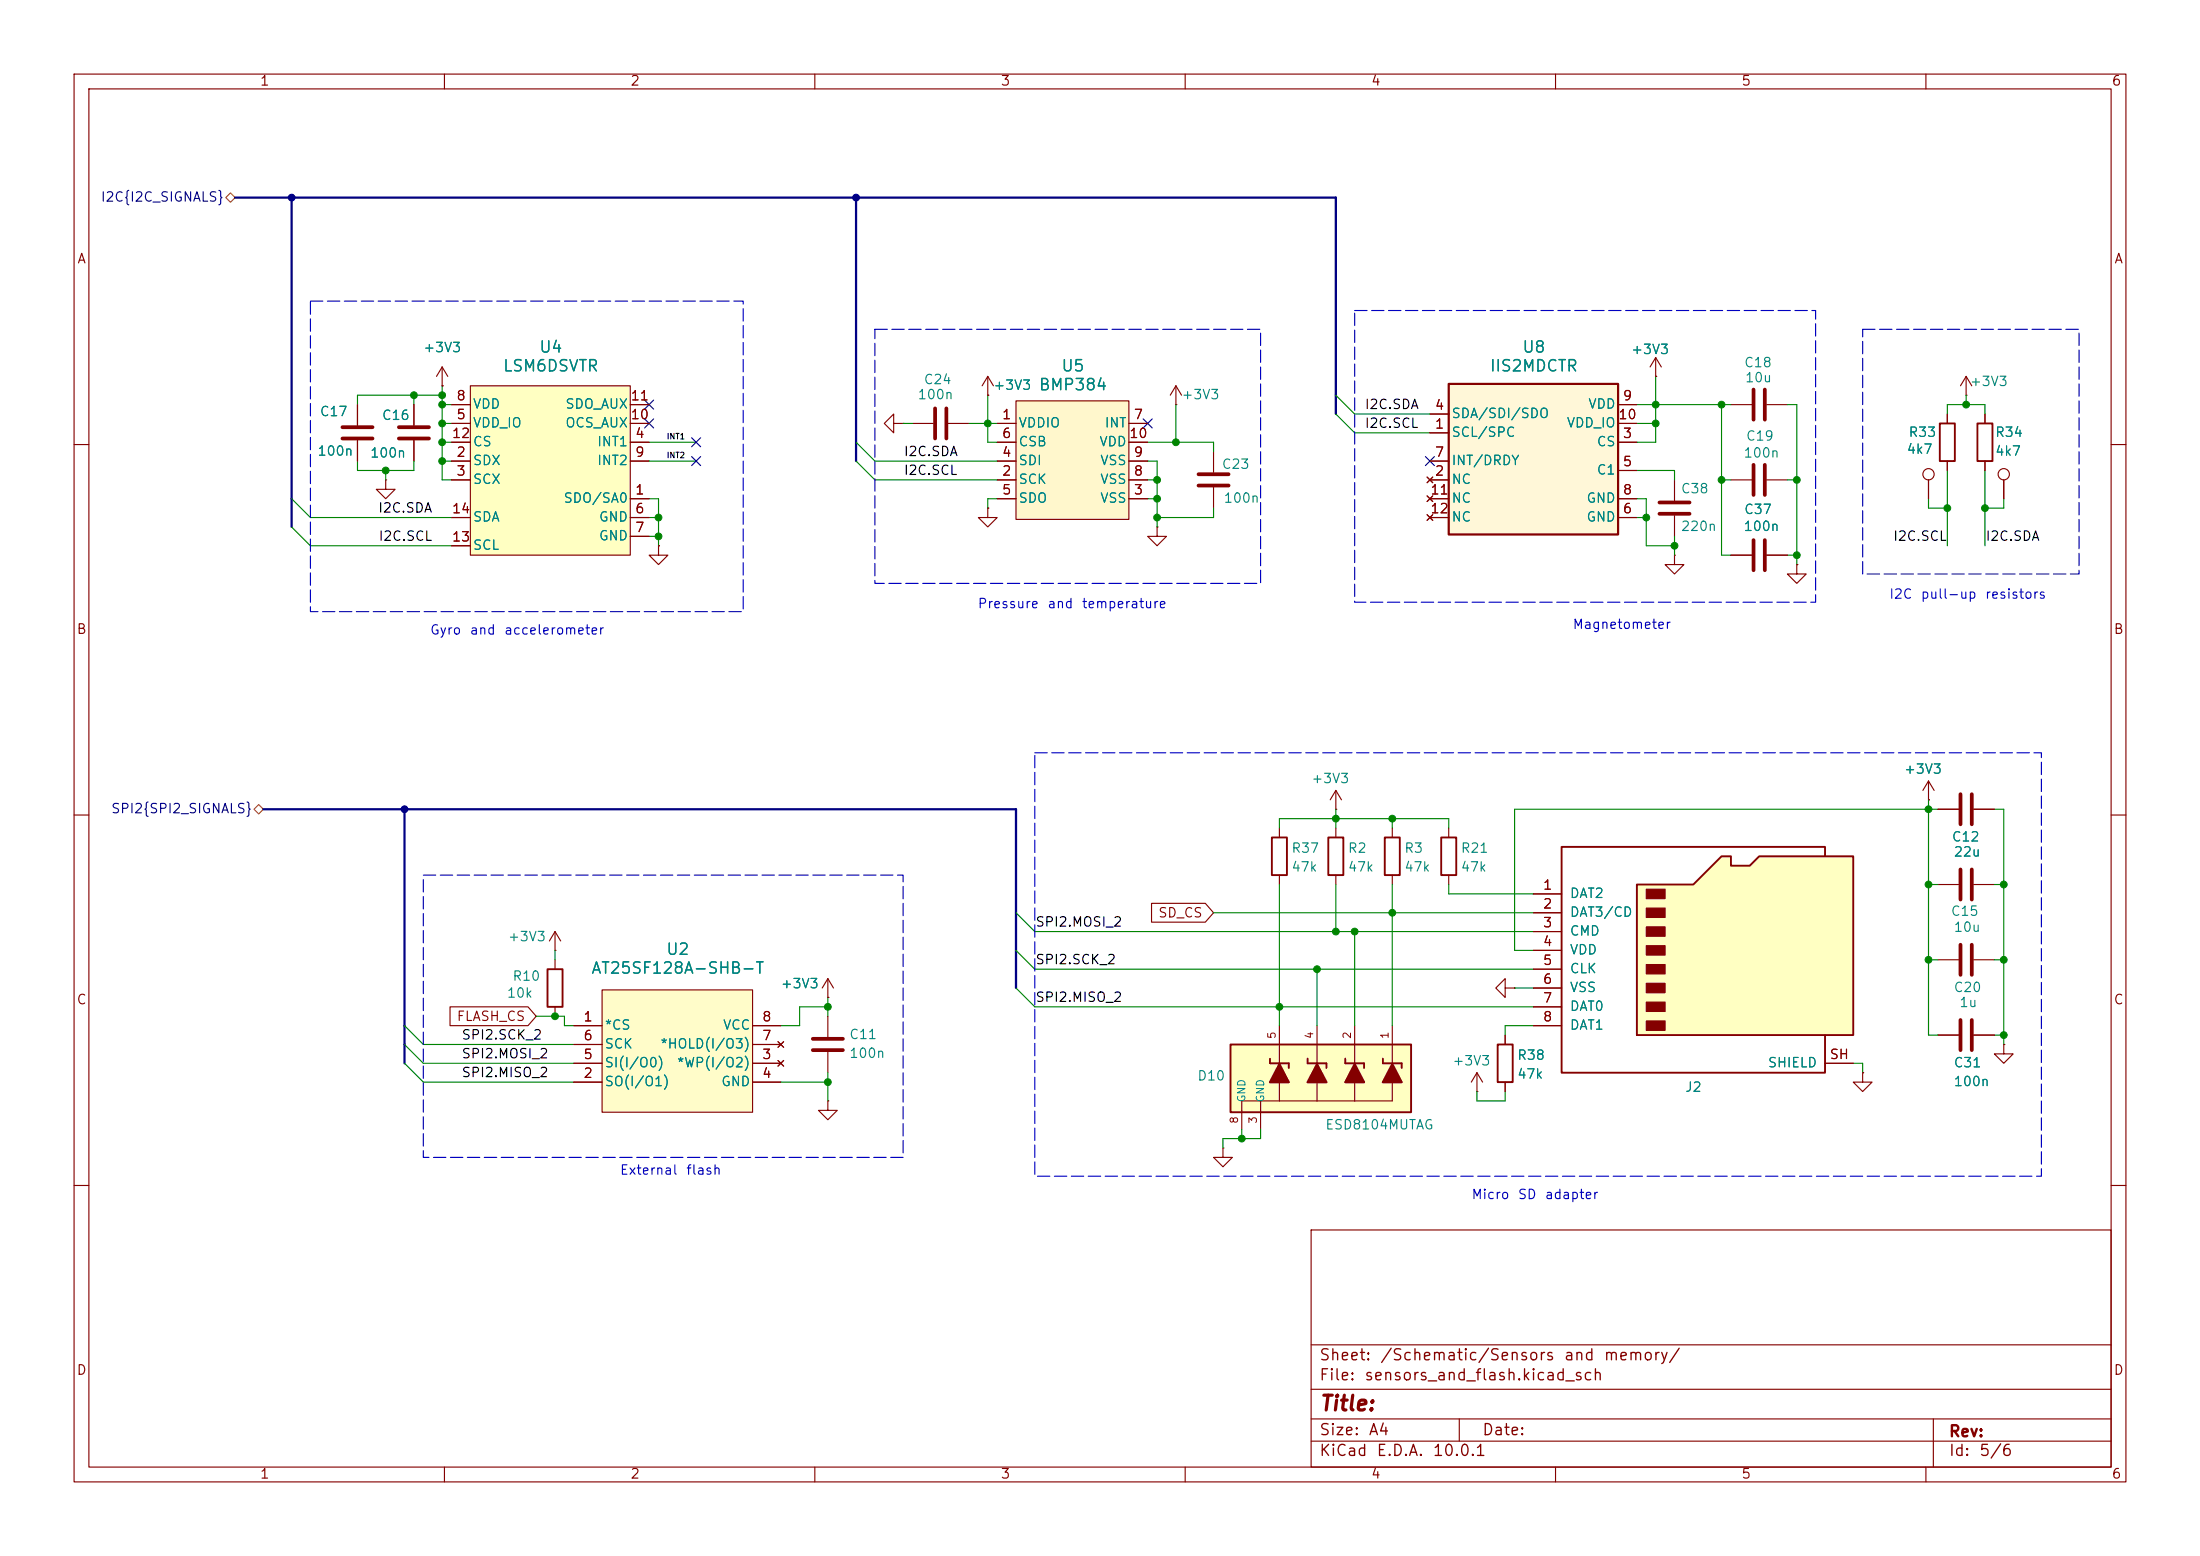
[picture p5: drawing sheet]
<svg xmlns="http://www.w3.org/2000/svg" width="297mm" height="210mm" viewBox="0 0 297 210" stroke-linecap="round" stroke-linejoin="round" font-family="sans-serif">
<g fill="none" stroke="#840000" stroke-width=".15">
<path d="M10 10h277v190h-277zM12 12h273v186h-273zM60 10v2M110 10v2M160 10v2M210 10v2M260 10v2M10 60h2M285 60h2M10 110h2M285 110h2M10 160h2"/>
<path d="M177 166h108v32h-108zM285 160h2M60 198v2M110 198v2M160 198v2M177 194.5h108M177 191.5h108M177 187.5h108M177 181.5h108M197 191.5v3M210 198v2M260 198v2"/>
<path d="M261 191.5v6.5"/>
</g>
<path d="M221 119.4h7.6l3.8-3.8h1.3v1.2h2.5l1.3-1.2h12.7v24.1h-29.2z" fill="#ffffc2"/>
<path d="M221 119.4h7.6l3.8-3.8h1.3v1.2h2.5l1.3-1.2h12.7v24.1h-29.2zM246.4 115.6v-1.3h-35.6v30.5h35.6v-5.1" fill="none" stroke="#840000" stroke-width=".25"/>
<g fill="#840000" stroke="#840000" stroke-width=".15">
<path d="M222.2 120h2.6v1.3h-2.6z"/>
<path d="M222.2 122.6h2.6v1.2h-2.6z"/>
<path d="M222.2 125.1h2.6v1.3h-2.6z"/>
<path d="M222.2 127.6h2.6v1.3h-2.6z"/>
<path d="M222.2 130.2h2.6v1.2h-2.6z"/>
<path d="M222.2 132.7h2.6v1.3h-2.6z"/>
<path d="M222.2 135.3h2.6v1.2h-2.6z"/>
<path d="M222.2 137.8h2.6v1.3h-2.6z"/>
</g>
<g fill="none" stroke="#840000" stroke-width=".15">
<path d="M52.1 64.8v1.2h-1.3l1.3 1.3 1.2-1.3h-1.2M52.1 64.8h.1M88.9 73.7v1.2h-1.3l1.3 1.3 1.3-1.3h-1.3M88.9 73.7h.1M233.7 74.9h2.8M238.5 74.9h2.8M242.6 76.2v1.3h1.2l-1.2 1.2-1.3-1.2h1.3M242.6 76.2h.1M207 120.7h3.8M207 123.2h3.8M207 125.7h3.8M207 128.3h3.8"/>
<path d="M207 130.8h3.8M207 133.4h3.8M207 135.9h3.8M207 138.4h3.8M246.4 143.5h3.8"/>
</g>
<path d="M236.7 72.9v4.1M238.3 72.9v4.1" fill="none" stroke="#840000" stroke-width=".51"/>
<path d="M63.5 52.1h21.6v22.8h-21.6z" fill="#ffffc2"/>
<g fill="none" stroke="#840000" stroke-width=".15">
<path d="M48.3 54.6v2.8M48.3 59.4v2.8M55.9 54.6v2.8M55.9 59.4v2.8M59.7 52.1h.1M59.7 49.5l.8 1.3M59.7 49.5l-.8 1.3M59.7 49.5v2.6M61 57.2h2.5M61 54.6h2.5M61 59.7h2.5M63.5 52.1h21.6v22.8h-21.6z"/>
<path d="M85.1 57.2h2.5M85.1 54.6h2.5M85.1 59.7h2.5M223.5 50.8h.1M223.5 48.3l-.7 1.2M223.5 48.3l.8 1.2M223.5 48.3v2.5M233.7 54.6h2.8M238.5 54.6h2.8M61 62.2h2.5M61 64.8h2.5M61 69.9h2.5"/>
<path d="M61 73.7h2.5M85.1 67.3h2.5M85.1 62.2h2.5M85.1 69.9h2.5M85.1 72.4h2.5M226.1 74.9v1.3h1.2l-1.2 1.3-1.3-1.3h1.3M226.1 74.9h.1M226.1 64.8v2.8M226.1 69.6v2.8M233.7 64.8h2.8M238.5 64.8h2.8M261.6 119.4h2.8"/>
<path d="M266.4 119.4h2.8M111.8 137.2v2.8M203.2 133.4v-1.3l-1.3 1.3 1.3 1.2v-1.2h1.3M203.2 139.7v1.3M204.5 133.4h.1M261.6 139.7h2.8M261.6 129.5h2.8M266.4 139.7h2.8M266.4 129.5h2.8M111.8 142v2.8M203.2 146.1v1.2M251.5 144.8v1.3h1.2l-1.2 1.2-1.3-1.2h1.3"/>
<path d="M251.5 144.8h.1"/>
</g>
<g fill="none" stroke="#840000" stroke-width=".51">
<path d="M46.2 57.7h4.1M46.2 59.2h4.1M53.8 57.7h4.1M53.8 59.2h4.1M236.7 52.6v4M238.3 52.6v4M224 67.8h4.1M224 69.3h4.1M236.7 62.7v4.1M238.3 62.7v4.1M264.7 117.3v4.1M266.2 117.3v4.1"/>
<path d="M264.7 127.5v4.1M264.7 137.7v4M266.2 127.5v4.1M266.2 137.7v4M109.7 140.2h4.1M109.7 141.7h4.1"/>
</g>
<path d="M202.2 141h2v5.1h-2z" fill="none" stroke="#840000" stroke-width=".25"/>
<path d="M195.6 51.8h22.8v20.3h-22.8z" fill="#fff7d8"/>
<path d="M195.6 51.8h22.8v20.3h-22.8z" fill="none" stroke="#840000" stroke-width=".3"/>
<g fill="none" stroke="#840000" stroke-width=".15">
<path d="M123.2 57.2h2.8M128 57.2h2.8M133.3 53.3h.1M133.3 50.8l-.7 1.3M133.3 50.8l.8 1.3M133.3 50.8v2.5M158.7 54.6h.1M158.7 52.1l-.7 1.2M158.7 52.1l.8 1.2M158.7 52.1v2.5M193 58.4h2.6M193 55.9h2.6"/>
<path d="M218.4 59.7h2.6M218.4 54.6h2.6M218.4 57.2h2.6M156.2 71.1v1.3h1.3l-1.3 1.3-1.3-1.3h1.3M156.2 71.1h.1M163.8 61v2.8M163.8 65.8v2.8M192.7 64.4l.7 .8M192.7 66.9l.7 .8M192.7 69.5l.7 .7M193 64.8h2.6M193 67.3h2.6"/>
<path d="M193 69.9h2.6M193 62.2h2.6M193.4 64.4l-.7 .8M193.4 66.9l-.7 .8M193.4 69.5l-.7 .7M218.4 67.3h2.6M218.4 69.9h2.6M218.4 63.5h2.6M180.3 109.2h.1M180.3 106.7l-.7 1.3M180.3 106.7l.8 1.3M180.3 106.7v2.5"/>
<path d="M180.3 111.8v1.2M180.3 118.1v1.3M188 111.8v1.2M188 118.1v1.3M74.9 128.3h.1M74.9 125.7v2.6M74.9 129.5v1.3M74.9 135.9v1.3M74.9 125.7l-.7 1.3M74.9 125.7l.8 1.3"/>
</g>
<path d="M126.2 55.1v4.1M127.8 55.1v4.1M161.8 64h4.1M161.8 65.5h4.1" fill="none" stroke="#840000" stroke-width=".51"/>
<path d="M179.3 113h2.1v5.1h-2.1zM186.9 113h2.1v5.1h-2.1zM73.9 130.8h2v5.1h-2z" fill="none" stroke="#840000" stroke-width=".25"/>
<path d="M166.1 141h24.4v9.1h-24.4z" fill="#ffffc2"/>
<path d="M194.6 113h2v5.1h-2zM166.1 141h24.4v9.1h-24.4zM171.4 142.9v.6h2.6v.6M176.5 142.9v.6h2.6v.6M181.6 142.9v.6h2.5v.6M186.7 142.9v.6h2.5v.6" fill="none" stroke="#840000" stroke-width=".25"/>
<g fill="none" stroke="#840000" stroke-width=".15">
<path d="M120.6 57.2v-1.3l-1.2 1.3 1.2 1.2v-1.2h1.3M121.9 57.2h.1M195.6 111.8v1.2M195.6 118.1v1.3M261.6 109.2h2.8M266.4 109.2h2.8M172.7 138.4v5.1M177.8 138.4v5.1M182.9 138.4v5.1M188 138.4v5.1M165.1 154.9v1.3h1.3l-1.3 1.3-1.3-1.3h1.3M165.1 154.9h.1"/>
<path d="M170.2 148.6v3.8M172.7 144.8v3.8M177.8 144.8v3.8M182.9 144.5v4.1M188 144.5v4.1h-20.4v3.8M199.4 147.3h.1M199.4 144.8l-.8 1.3M199.4 144.8l.8 1.3M199.4 144.8v2.5"/>
</g>
<g fill="#840000" stroke="#840000" stroke-width=".25">
<path d="M188 143.6l1.3 2.5h-2.6z"/>
<path d="M182.9 143.6l1.3 2.5h-2.6z"/>
<path d="M177.8 143.6l1.3 2.5h-2.6z"/>
<path d="M172.7 143.6l1.3 2.5h-2.6z"/>
</g>
<path d="M264.7 107.2v4.1M266.2 107.2v4.1" fill="none" stroke="#840000" stroke-width=".51"/>
<path d="M137.2 54.1h15.2v16h-15.2z" fill="#fff7cc"/>
<g fill="none" stroke="#840000" stroke-width=".15">
<path d="M134.6 57.2h2.6M134.6 59.7h2.6M137.2 54.1h15.2v16h-15.2zM152.4 57.2h2.5M152.4 59.7h2.5M262.9 55.9v1.3M265.4 53.3h.1M265.4 50.8l-.7 1.3M265.4 50.8l.8 1.3M265.4 50.8v2.5M268 55.9v1.3M133.3 68.6v1.3h1.3l-1.3 1.2-1.2-1.2h1.2"/>
<path d="M133.3 68.6h.1M134.6 64.8h2.6M134.6 62.2h2.6M134.6 67.3h2.6M152.4 64.8h2.5M152.4 62.2h2.5M152.4 67.3h2.5M260.3 64.8v2.5M262.9 62.2v1.3M268 62.2v1.3M270.5 64.8v2.5M172.7 111.8v1.2"/>
<path d="M172.7 118.1v1.3M111.8 134.6h.1M111.8 132.1l-.8 1.3M111.8 132.1l.7 1.3M111.8 132.1v2.5M270.5 141v1.2h1.3l-1.3 1.3-1.3-1.3h1.3M270.5 141h.1"/>
<circle cx="260.4" cy="64" r=".76"/>
<circle cx="270.5" cy="64" r=".76"/>
</g>
<path d="M261.9 57.2h2v5h-2zM267 57.2h2v5h-2zM171.7 113h2v5.1h-2z" fill="none" stroke="#840000" stroke-width=".25"/>
<path d="M81.3 133.6h20.3v16.5h-20.3z" fill="#fffcc9"/>
<g fill="none" stroke="#840000" stroke-width=".15">
<path d="M48.3 54.6v2.8M48.3 59.4v2.8M55.9 54.6v2.8M55.9 59.4v2.8M59.7 52.1h.1M61 59.7h2.5M61 54.6h2.5M61 57.2h2.5M85.1 59.7h2.5M85.1 54.6h2.5M85.1 57.2h2.5M133.3 53.3h.1"/>
<path d="M134.6 59.7h2.6M134.6 57.2h2.6M152.4 59.7h2.5M152.4 57.2h2.5M193 58.4h2.6M193 55.9h2.6M218.4 59.7h2.6M218.4 54.6h2.6M218.4 57.2h2.6M223.5 50.8h.1M262.9 55.9v1.3M268 55.9v1.3"/>
<path d="M61 64.8h2.5M61 69.9h2.5M61 62.2h2.5M61 73.7h2.5M85.1 67.3h2.5M85.1 69.9h2.5M85.1 62.2h2.5M85.1 72.4h2.5M88.9 73.7h.1M133.3 68.6h.1M134.6 64.8h2.6M134.6 67.3h2.6"/>
<path d="M134.6 62.2h2.6M152.4 64.8h2.5M152.4 67.3h2.5M152.4 62.2h2.5M192.7 64.4l.7 .8M192.7 66.9l.7 .8M192.7 69.5l.7 .7M193 64.8h2.6M193 67.3h2.6M193 69.9h2.6M193 62.2h2.6M193.4 64.4l-.7 .8"/>
<path d="M193.4 66.9l-.7 .8M193.4 69.5l-.7 .7M218.4 67.3h2.6M218.4 69.9h2.6M218.4 63.5h2.6M233.7 74.9h2.8M238.5 74.9h2.8M242.6 76.2h.1M260.3 64.8v2.5M262.9 62.2v1.3M268 62.2v1.3M270.5 64.8v2.5"/>
<path d="M260.3 108h.1M260.3 105.4l-.7 1.3M260.3 105.4l.8 1.3M260.3 105.4v2.6M261.6 109.2h2.8M266.4 109.2h2.8M60.8 135.9h10.5l1.1 1.3-1.1 1.2h-10.5zM77.5 138.4h3.8M81.3 133.6h20.3v16.5h-20.3zM101.6 138.4h3.8M111.8 134.6h.1M155.5 121.9h7.2l1.1 1.3-1.1 1.3h-7.2z"/>
<path d="M203.2 139.7v1.3M207 138.4h3.8M207 120.7h3.8M207 123.2h3.8M207 125.7h3.8M207 128.3h3.8M207 130.8h3.8M207 133.4h3.8M207 135.9h3.8M261.6 139.7h2.8M266.4 139.7h2.8M77.5 146.1h3.8"/>
<path d="M77.5 143.5h3.8M77.5 141h3.8M101.6 146.1h3.8M101.6 143.5h3.8M101.6 141h3.8M105 143.1l.8 .8M105 140.6l.8 .8M105.8 143.1l-.8 .8M105.8 140.6l-.8 .8M111.8 148.6v1.3h1.2l-1.2 1.2-1.3-1.2h1.3M111.8 148.6h.1M203.2 146.1v1.2"/>
<path d="M246.4 143.5h3.8M251.5 144.8h.1M270.5 141h.1"/>
</g>
<path d="M30.5 26.7l.6-.7 .6 .7-.6 .6zM34.3 109.2l.6-.6 .7 .6-.7 .7z" fill="none" stroke="#848400" stroke-width=".15"/>
<path d="M31.7 26.7h148.6v29.2M39.4 26.7v44.4M115.6 26.7v35.5M35.6 109.2h101.6v24.2M54.6 109.2v34.3" fill="none" stroke="#000084" stroke-width=".3"/>
<g fill="none" stroke="#008400" stroke-width=".15">
<path d="M55.9 53.3v1.3M59.7 59.7h1.3M59.7 52.1v12.7h1.3M59.7 54.6h1.3M59.7 53.3h-11.4v1.3M59.7 57.2h1.3M87.6 59.7h6.4M115.6 59.7l2.5 2.5h16.5M121.9 57.2h1.3M130.8 57.2h3.8M133.3 53.3v6.4h1.3M154.9 59.7h8.9v1.3"/>
<path d="M158.7 54.6v5.1M180.3 53.3l2.6 2.6h10.1M180.3 55.9l2.6 2.5h10.1M221 54.6h12.7M221 57.2h2.5M223.5 50.8v8.9h-2.5M232.4 54.6v20.3h1.3M241.3 54.6h1.3v21.6M262.9 55.9v-1.3h5.1v1.3M265.4 53.3v1.3M39.4 67.3l2.5 2.6h19.1M39.4 71.1l2.5 2.6h19.1"/>
<path d="M48.3 62.2v1.3h7.6v-1.3M52.1 63.5v1.3M59.7 62.2h1.3M87.6 62.2h6.4M87.6 67.3h1.3v6.4M87.6 69.9h1.3M87.6 72.4h1.3M115.6 62.2l2.5 2.6h16.5M134.6 67.3h-1.3v1.3M154.9 62.2h1.3v8.9M154.9 67.3h1.3M154.9 64.8h1.3"/>
<path d="M163.8 68.6v1.3h-7.6M221 67.3h1.2v6.4h3.9M221 63.5h5.1v1.3M221 69.9h1.2M226.1 72.4v2.5M232.4 64.8h1.3M241.3 64.8h1.3M241.3 74.9h1.3M260.3 67.3v1.3h2.6M262.9 63.5v10.2M268 63.5v10.2M270.5 67.3v1.3h-2.5"/>
<path d="M172.7 111.8v-1.3h22.9v1.3M172.7 119.4v19M180.3 109.2v2.6M180.3 119.4v6.3M188 110.5v1.3M188 119.4v19M195.6 119.4v1.3h11.4M260.3 119.4h1.3M260.3 108v31.7h1.3M261.6 109.2h-57.1v19.1h2.5M269.2 109.2h1.3v31.8M269.2 119.4h1.3"/>
<path d="M54.6 138.4l2.5 2.6h20.4M72.4 137.2h3.8v1.2h1.3M74.9 128.3v1.2M111.8 134.6v2.6M111.8 135.9h-3.9v2.5h-2.5M137.2 133.4l2.5 2.5h67.3M137.2 123.2l2.5 2.5h67.3M137.2 128.3l2.5 2.5h67.3M163.8 123.2h43.2M177.8 130.8v7.6M182.9 125.7v12.7M204.5 133.4h2.5"/>
<path d="M207 138.4h-3.8v1.3M260.3 129.5h1.3M269.2 129.5h1.3M269.2 139.7h1.3M54.6 143.5l2.5 2.6h20.4M54.6 141l2.5 2.5h20.4M105.4 146.1h6.4M111.8 144.8v3.8M167.6 152.4v1.3M170.2 152.4v1.3h-5.1v1.2M199.4 147.3v1.3h3.8v-1.3M250.2 143.5h1.3v1.3"/>
</g>
<path d="M87 54l1.2 1.2M87 56.5l1.2 1.3M88.2 54l-1.2 1.2M88.2 56.5l-1.2 1.3M93.4 59.1l1.2 1.2M94.6 59.1l-1.2 1.2M154.3 56.5l1.2 1.3M155.5 56.5l-1.2 1.3M93.4 61.6l1.2 1.2M94.6 61.6l-1.2 1.2M192.4 61.6l1.2 1.2M193.6 61.6l-1.2 1.2" fill="none" stroke="#000084" stroke-width=".15"/>
<path d="M41.9 40.6h58.4v42h-58.4zM118.1 44.5h52.1v34.2h-52.1zM182.9 41.9h62.2v39.4h-62.2zM251.5 44.5h29.2v33h-29.2zM57.1 118.1h64.8v38.1h-64.8zM139.7 101.6h135.9v57.2h-135.9z" fill="none" stroke="#0000c2" stroke-width=".15" stroke-dasharray="1.7 .6"/>
<g fill="#008400" stroke="#008400" stroke-width=".14">
<circle cx="188" cy="123.2" r=".46"/>
<circle cx="180.3" cy="110.5" r=".46"/>
<circle cx="177.8" cy="130.8" r=".46"/>
<circle cx="182.9" cy="125.7" r=".46"/>
<circle cx="180.3" cy="125.7" r=".46"/>
<circle cx="167.6" cy="153.7" r=".46"/>
<circle cx="172.7" cy="135.9" r=".46"/>
<circle cx="223.5" cy="57.2" r=".46"/>
<circle cx="222.2" cy="69.9" r=".46"/>
<circle cx="226.1" cy="73.7" r=".46"/>
<circle cx="223.5" cy="54.6" r=".46"/>
<circle cx="188" cy="110.5" r=".46"/>
<circle cx="260.3" cy="119.4" r=".46"/>
<circle cx="260.3" cy="109.2" r=".46"/>
<circle cx="270.5" cy="119.4" r=".46"/>
<circle cx="270.5" cy="129.5" r=".46"/>
<circle cx="270.5" cy="139.7" r=".46"/>
<circle cx="260.3" cy="129.5" r=".46"/>
<circle cx="262.9" cy="68.6" r=".46"/>
<circle cx="268" cy="68.6" r=".46"/>
<circle cx="232.4" cy="64.8" r=".46"/>
<circle cx="232.4" cy="54.6" r=".46"/>
<circle cx="265.4" cy="54.6" r=".46"/>
<circle cx="242.6" cy="64.8" r=".46"/>
<circle cx="242.6" cy="74.9" r=".46"/>
<circle cx="111.8" cy="146.1" r=".46"/>
<circle cx="111.8" cy="135.9" r=".46"/>
<circle cx="74.9" cy="137.2" r=".46"/>
<circle cx="59.7" cy="59.7" r=".46"/>
<circle cx="52.1" cy="63.5" r=".46"/>
<circle cx="55.9" cy="53.3" r=".46"/>
<circle cx="59.7" cy="62.2" r=".46"/>
<circle cx="59.7" cy="57.2" r=".46"/>
<circle cx="59.7" cy="53.3" r=".46"/>
<circle cx="59.7" cy="54.6" r=".46"/>
<circle cx="88.9" cy="72.4" r=".46"/>
<circle cx="88.9" cy="69.9" r=".46"/>
<circle cx="158.7" cy="59.7" r=".46"/>
<circle cx="156.2" cy="67.3" r=".46"/>
<circle cx="156.2" cy="64.8" r=".46"/>
<circle cx="156.2" cy="69.9" r=".46"/>
<circle cx="133.3" cy="57.2" r=".46"/>
</g>
<g fill="#000084" stroke="#000084" stroke-width=".14">
<circle cx="54.6" cy="109.2" r=".46"/>
<circle cx="115.6" cy="26.7" r=".46"/>
<circle cx="39.4" cy="26.7" r=".46"/>
</g>
<text font-size="2" fill="#840000" x="178" y="190.9">Title:</text>
<g font-size="1.5" fill="#008484">
<text x="72.7" y="48">U4</text>
<text x="205.4" y="48">U8</text>
<text x="67.8" y="50.5">LSM6DSVTR</text>
<text x="140.1" y="53.1">BMP384</text>
<text x="143.2" y="50.5">U5</text>
<text x="201" y="50.5">IIS2MDCTR</text>
<text x="79.7" y="131.8">AT25SF128A-SHB-T</text>
<text x="89.8" y="129.3">U2</text>
</g>
<g font-size="1.5" fill="#840000">
<text x="178" y="184">Sheet:</text>
<text x="186.2" y="184">/Schematic/Sensors</text>
<text x="211" y="184">and</text>
<text x="216.4" y="184">memory/</text>
<text x="178" y="186.7">File:</text>
<text x="184.1" y="186.7">sensors_and_flash.kicad_sch</text>
<text x="178" y="196.9">KiCad</text>
<text x="178" y="194.1">Size:</text>
<text x="184.7" y="194.1">A4</text>
<text x="185.7" y="196.9">E.D.A.</text>
<text x="193.3" y="196.9">10.0.1</text>
<text x="200" y="194.1">Date:</text>
<text x="263" y="194.3">Rev:</text>
<text x="263" y="196.9">Id:</text>
<text x="267.1" y="196.9">5/6</text>
</g>
<g font-size="1.3" fill="#840000">
<text x="35" y="11.9">1</text>
<text x="85" y="11.9">2</text>
<text x="135" y="11.9">3</text>
<text x="185" y="11.9">4</text>
<text x="235" y="11.9">5</text>
<text x="285" y="11.9">6</text>
<text x="10.3" y="35.9">A</text>
<text x="285.3" y="35.9">A</text>
<text x="60.9" y="59.4">12</text>
<text x="61.5" y="56.9">5</text>
<text x="61.5" y="54.4">8</text>
<text x="85" y="56.9">10</text>
<text x="85" y="54.4">11</text>
<text x="85.7" y="59.4">4</text>
<text x="135.2" y="56.9">1</text>
<text x="135.2" y="59.4">6</text>
<text x="152.4" y="59.4">10</text>
<text x="153" y="56.9">7</text>
<text x="193.6" y="58.2">1</text>
<text x="193.6" y="55.6">4</text>
<text x="218.4" y="56.9">10</text>
<text x="219" y="59.4">3</text>
<text x="219" y="54.4">9</text>
<text x="61.5" y="62">2</text>
<text x="61.5" y="64.5">3</text>
<text x="85.7" y="62">9</text>
<text x="135.2" y="64.5">2</text>
<text x="135.2" y="62">4</text>
<text x="153" y="64.5">8</text>
<text x="153" y="62">9</text>
<text x="193.6" y="64.5">2</text>
<text x="193.6" y="62">7</text>
<text x="219" y="63.2">5</text>
<text x="60.9" y="69.6">14</text>
<text x="85.7" y="67.1">1</text>
<text x="85.7" y="69.6">6</text>
<text x="135.2" y="67.1">5</text>
<text x="153" y="67.1">3</text>
<text x="193" y="67.1">11</text>
<text x="193" y="69.6">12</text>
<text x="219" y="69.6">6</text>
<text x="219" y="67.1">8</text>
<text x="60.9" y="73.4">13</text>
<text x="85.7" y="72.1">7</text>
<text x="10.3" y="85.9">B</text>
<text x="285.3" y="85.9">B</text>
<text x="156.3" y="124.1">SD_CS</text>
<text x="208.2" y="120.4">1</text>
<text x="208.2" y="122.9">2</text>
<text x="208.2" y="125.5">3</text>
<text x="208.2" y="128">4</text>
<text x="208.2" y="130.6">5</text>
<text x="10.3" y="135.9">C</text>
<text x="208.2" y="133.1">6</text>
<text x="208.2" y="135.6">7</text>
<text x="285.3" y="135.9">C</text>
<text x="61.6" y="138.1">FLASH_CS</text>
<text x="78.7" y="138.2">1</text>
<text x="78.7" y="143.3">5</text>
<text x="78.7" y="140.7">6</text>
<text x="102.8" y="143.3">3</text>
<text x="102.8" y="140.7">7</text>
<text x="102.8" y="138.2">8</text>
<text x="208.2" y="138.2">8</text>
<text x="246.9" y="143.3">SH</text>
<text x="78.7" y="145.8">2</text>
<text x="102.8" y="145.8">4</text>
<text x="10.3" y="185.9">D</text>
<text x="285.3" y="185.9">D</text>
<text x="35" y="199.9">1</text>
<text x="85" y="199.9">2</text>
<text x="135" y="199.9">3</text>
<text x="185" y="199.9">4</text>
<text x="235" y="199.9">5</text>
<text x="285" y="199.9">6</text>
</g>
<g font-size="1.3" fill="#000084">
<text x="13.5" y="27.5">I2C{I2C_SIGNALS}</text>
<text x="14.9" y="110.1">SPI2{SPI2_SIGNALS}</text>
</g>
<g font-size="1.3" fill="#008484">
<text x="57" y="47.9">+3V3</text>
<text x="124.6" y="52.2">C24</text>
<text x="134" y="52.9">+3V3</text>
<text x="220.1" y="48.1">+3V3</text>
<text x="235.4" y="49.9">C18</text>
<text x="235.5" y="51.9">10u</text>
<text x="265.8" y="52.4">+3V3</text>
<text x="43.1" y="56.5">C17</text>
<text x="51.5" y="57">C16</text>
<text x="63.8" y="58">VDD_IO</text>
<text x="63.8" y="55.5">VDD</text>
<text x="76.2" y="58">OCS_AUX</text>
<text x="76.2" y="55.5">SDO_AUX</text>
<text x="123.8" y="54.2">100n</text>
<text x="137.4" y="58">VDDIO</text>
<text x="149" y="58">INT</text>
<text x="159.4" y="54.2">+3V3</text>
<text x="195.9" y="59.3">SCL/SPC</text>
<text x="195.9" y="56.7">SDA/SDI/SDO</text>
<text x="211.4" y="58">VDD_IO</text>
<text x="214.3" y="55.5">VDD</text>
<text x="235.6" y="59.8">C19</text>
<text x="257.6" y="59.3">R33</text>
<text x="269.2" y="59.3">R34</text>
<text x="42.8" y="61.8">100n</text>
<text x="49.9" y="62.1">100n</text>
<text x="63.8" y="63.1">SDX</text>
<text x="63.8" y="65.6">SCX</text>
<text x="63.8" y="60.6">CS</text>
<text x="80.5" y="60.6">INT1</text>
<text x="80.5" y="63.1">INT2</text>
<text x="137.4" y="65.6">SCK</text>
<text x="137.4" y="63.1">SDI</text>
<text x="137.4" y="60.6">CSB</text>
<text x="148.3" y="60.6">VDD</text>
<text x="148.4" y="65.6">VSS</text>
<text x="148.4" y="63.1">VSS</text>
<text x="164.9" y="63.6">C23</text>
<text x="195.9" y="65.6">NC</text>
<text x="195.9" y="63.1">INT/DRDY</text>
<text x="215.5" y="60.6">CS</text>
<text x="215.5" y="64.4">C1</text>
<text x="235.3" y="62.1">100n</text>
<text x="257.3" y="61.6">4k7</text>
<text x="269.2" y="61.8">4k7</text>
<text x="63.8" y="70.7">SDA</text>
<text x="76" y="68.2">SDO/SA0</text>
<text x="80.8" y="70.7">GND</text>
<text x="137.4" y="68.2">SDO</text>
<text x="148.4" y="68.2">VSS</text>
<text x="165.1" y="68.2">100n</text>
<text x="195.9" y="68.2">NC</text>
<text x="195.9" y="70.7">NC</text>
<text x="214.1" y="70.7">GND</text>
<text x="214.1" y="68.2">GND</text>
<text x="226.8" y="72">220n</text>
<text x="226.8" y="66.9">C38</text>
<text x="235.3" y="72">100n</text>
<text x="235.4" y="69.7">C37</text>
<text x="63.8" y="74.5">SCL</text>
<text x="80.8" y="73.3">GND</text>
<text x="176.9" y="106">+3V3</text>
<text x="256.9" y="104.7">+3V3</text>
<text x="263.4" y="113.9">C12</text>
<text x="174.3" y="118">47k</text>
<text x="174.3" y="115.4">R37</text>
<text x="181.9" y="115.4">R2</text>
<text x="181.9" y="118">47k</text>
<text x="189.5" y="115.4">R3</text>
<text x="189.5" y="118">47k</text>
<text x="197.1" y="118">47k</text>
<text x="197.1" y="115.4">R21</text>
<text x="263.7" y="115.9">22u</text>
<text x="211.8" y="121.5">DAT2</text>
<text x="211.8" y="124.1">DAT3/CD</text>
<text x="263.3" y="123.9">C15</text>
<text x="68.5" y="127.4">+3V3</text>
<text x="211.8" y="126.6">CMD</text>
<text x="211.8" y="129.1">VDD</text>
<text x="211.8" y="131.7">CLK</text>
<text x="263.7" y="126.1">10u</text>
<text x="68.3" y="135">10k</text>
<text x="69.1" y="132.7">R10</text>
<text x="105.3" y="133.7">+3V3</text>
<text x="211.8" y="134.2">VSS</text>
<text x="211.8" y="136.8">DAT0</text>
<text x="263.7" y="134.2">C20</text>
<text x="264.4" y="136.2">1u</text>
<text x="81.5" y="139.3">*CS</text>
<text x="81.5" y="141.8">SCK</text>
<text x="89" y="141.8">*HOLD(I/O3)</text>
<text x="97.5" y="139.3">VCC</text>
<text x="114.6" y="143.1">100n</text>
<text x="114.6" y="140.6">C11</text>
<text x="204.7" y="143.4">R38</text>
<text x="211.8" y="139.3">DAT1</text>
<text x="81.5" y="146.9">SO(I/O1)</text>
<text x="81.5" y="144.4">SI(I/O0)</text>
<text x="91.3" y="144.4">*WP(I/O2)</text>
<text x="97.3" y="146.9">GND</text>
<text x="161.6" y="146.2">D10</text>
<text x="196" y="144.1">+3V3</text>
<text x="204.7" y="145.9">47k</text>
<text x="227.4" y="147.7">J2</text>
<text x="238.6" y="144.4">SHIELD</text>
<text x="263.7" y="146.9">100n</text>
<text x="263.7" y="144.4">C31</text>
<text x="178.8" y="152.8">ESD8104MUTAG</text>
</g>
<g font-size="1.3">
<text x="184.1" y="58.1">I2C.SCL</text>
<text x="184.1" y="55.5">I2C.SDA</text>
<text x="121.9" y="61.9">I2C.SDA</text>
<text x="121.9" y="64.4">I2C.SCL</text>
<text x="51" y="69.5">I2C.SDA</text>
<text x="51" y="73.3">I2C.SCL</text>
<text x="255.5" y="73.3">I2C.SCL</text>
<text x="268" y="73.3">I2C.SDA</text>
<text x="139.7" y="125.4">SPI2.MOSI_2</text>
<text x="139.7" y="130.5">SPI2.SCK_2</text>
<text x="139.7" y="135.5">SPI2.MISO_2</text>
<text x="62.2" y="140.6">SPI2.SCK_2</text>
<text x="62.2" y="143.2">SPI2.MOSI_2</text>
<text x="62.2" y="145.7">SPI2.MISO_2</text>
</g>
<g font-size="1.3" fill="#0000c2">
<text x="131.9" y="82.4">Pressure</text>
<text x="141.3" y="82.4">and</text>
<text x="145.9" y="82.4">temperature</text>
<text x="255" y="81.1">I2C</text>
<text x="259.2" y="81.1">pull-up</text>
<text x="267.9" y="81.1">resistors</text>
<text x="58" y="86">Gyro</text>
<text x="63.3" y="86">and</text>
<text x="68" y="86">accelerometer</text>
<text x="212.2" y="85.2">Magnetometer</text>
<text x="83.6" y="158.9">External</text>
<text x="92.5" y="158.9">flash</text>
<text x="198.6" y="162.2">Micro</text>
<text x="204.8" y="162.2">SD</text>
<text x="208.5" y="162.2">adapter</text>
</g>
<g font-size="1" fill="#840000">
<text x="172.5" y="140.3" transform="rotate(-90 172.5 140.3)">5</text>
<text x="177.5" y="140.3" transform="rotate(-90 177.5 140.3)">4</text>
<text x="182.6" y="140.3" transform="rotate(-90 182.6 140.3)">2</text>
<text x="187.7" y="140.3" transform="rotate(-90 187.7 140.3)">1</text>
<text x="167.4" y="151.7" transform="rotate(-90 167.4 151.7)">8</text>
<text x="169.9" y="151.7" transform="rotate(-90 169.9 151.7)">3</text>
</g>
<g font-size="1" fill="#008484">
<text x="168.4" y="148.9" transform="rotate(-90 168.4 148.9)">GND</text>
<text x="170.9" y="148.9" transform="rotate(-90 170.9 148.9)">GND</text>
</g>
<g font-size=".8">
<text x="89.9" y="59.5">INT1</text>
<text x="89.9" y="62">INT2</text>
</g>
</svg>
